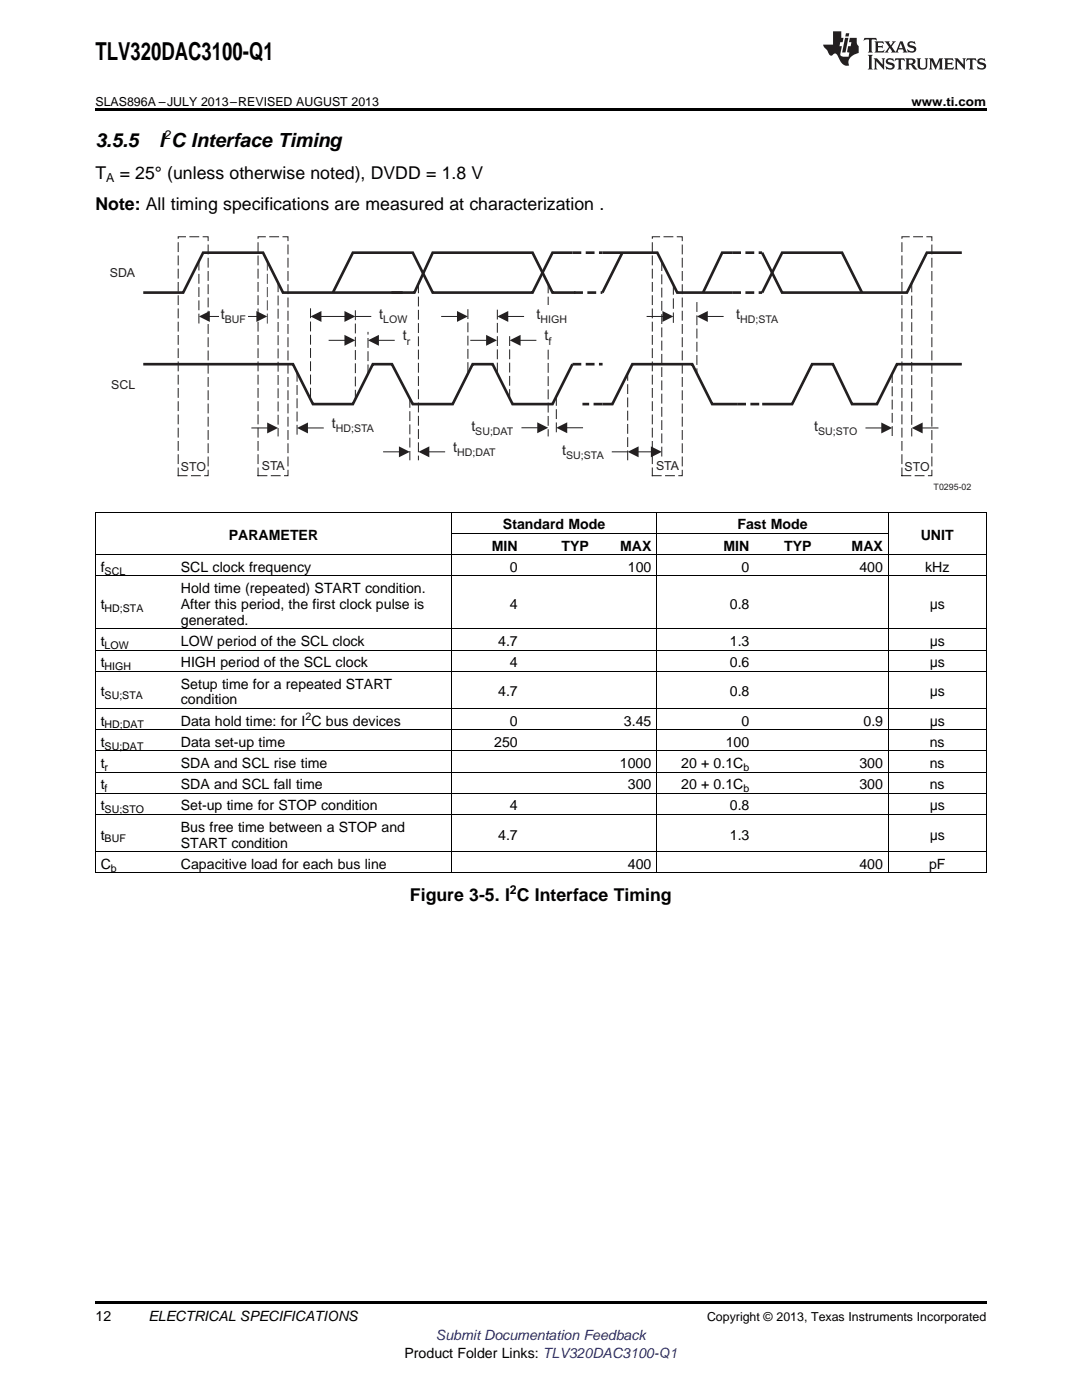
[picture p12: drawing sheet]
<svg xmlns="http://www.w3.org/2000/svg" width="216mm" height="279mm" viewBox="0 0 216 279" stroke-linecap="round" stroke-linejoin="round" font-family="sans-serif">
<path d="M19 259.7h177.8v.5h-177.8z" fill="#000"/>
<g fill="none" stroke="#000" stroke-width=".2">
<path d="M19 114.9h177.8M19 110.7h177.8M19 102.2h177.8M19.1 102.3v71.9M90.1 102.3v71.9M90.2 106.5h87.1M131 102.3v71.9M177.2 102.3v71.9M196.8 102.3v71.9M19 134h177.8M19 129.7h177.8M19 125.5h177.8"/>
<path d="M19 158.3h177.8M19 154.1h177.8M19 149.8h177.8M19 145.6h177.8M19 141.4h177.8M19 174.2h177.8M19 170h177.8M19 162.5h177.8"/>
</g>
<path d="M35.6 47.3h5.9v47.6h-5.9zM39.7 52.1v12.6M51.5 47.3h6v47.6h-6z" fill="none" stroke="#231f20" stroke-width=".2" stroke-dasharray="1.8 .9"/>
<path d="M53.3 52.1v12.6" fill="none" stroke="#231f20" stroke-width=".2" stroke-dasharray="1.5 .7"/>
<path d="M41.8 63.2h9.5" fill="none" stroke="#231f20" stroke-width=".2"/>
<g fill="#231f20">
<path d="M39.7 63.2l2.2-1.1v2.1z"/>
<path d="M51.2 62.1l2.1 1.1-2.1 1z"/>
</g>
<path d="M64 63.2h4.8" fill="none" stroke="#231f20" stroke-width=".2"/>
<g fill="#231f20">
<path d="M62 63.2l2.1-1.1v2.1z"/>
<path d="M68.7 62.1l2.2 1.1-2.2 1z"/>
</g>
<path d="M127.3 90.2h2.7" fill="none" stroke="#231f20" stroke-width=".2"/>
<g fill="#231f20">
<path d="M125.2 90.2l2.2-1.1v2.2z"/>
<path d="M129.9 89.1l2.2 1.1-2.2 1.1z"/>
</g>
<g fill="none" stroke="#231f20" stroke-width=".2" stroke-dasharray="1.8 .9">
<path d="M55.5 56.4v30.6M83.5 56.7v35.1M109.4 56.7v30.3M130.2 47.3h5.9v47.6h-5.9zM132.1 52.2v39.6M180 47.3h5.9v47.6h-5.9zM181.9 56.5v30.5M59.3 74.3v12.7M62 79.3v-17.7M70.9 79.7v-18.1M73.4 74.6v-8.3M81.8 79.5v12.3"/>
<path d="M93.4 74.1v-12.5M99.2 74.2v-12.6M101.7 79.5v-13.2M111 79.1v7.9M139.1 60.4v14M178 74.6v12.4M125.2 91.8v-17.2"/>
</g>
<path d="M134.4 56.8v7.9" fill="none" stroke="#231f20" stroke-width=".2" stroke-dasharray="1.9 .9"/>
<path d="M28.6 72.7h29.9l3.9 7.9h8l4-7.9h3.8l4.2 7.9h7.9l4-7.9h4l4 7.9h7.9l4-7.9M191.9 72.7h-12.9l-4 7.9h-5l-3.8-7.9h-4.2l-3.9 7.9h-6M120.2 80.6h2l4-7.9h11.9l4 7.9h5" fill="none" stroke="#231f20" stroke-width=".53"/>
<g fill="#fff">
<path d="M64.6 82.6h4.7v4.4h-4.7z"/>
<path d="M43.7 61h5.7v4.4h-5.7z"/>
<path d="M75.6 61h5.7v4.4h-5.7z"/>
<path d="M107 61h5.7v4.4h-5.7z"/>
<path d="M106.5 65.2h5.7v4.4h-5.7z"/>
<path d="M146.8 61h5.7v4.4h-5.7z"/>
</g>
<path d="M28.6 58.4h8l3.9-8h12l4 8h23.9M78.4 58.4h4.3l3.6-8h20l3.9 8h4.4M114.2 50.4h-4l-3.9 8h-20l-3.9-8h-12l-4 8M120.2 50.4h11l3.9 8h11M124.2 50.4l-4 8M146.1 50.4h-2l-3.8 8M152.1 50.4l4 8h24.9l3.9-8h7M152.1 58.4l4-8h11.9l4 8" fill="none" stroke="#231f20" stroke-width=".53"/>
<path d="M114.2 50.4h6M114.6 58.4h5.6M146.1 50.4h6M146.1 58.4h6M114.2 72.7h6M120.2 80.6h-4M147.1 80.6h5" fill="none" stroke="#231f20" stroke-width=".53" stroke-dasharray="1.8 .9" stroke-linecap="butt"/>
<path d="M70.9 63.2h3.2M75.5 67.9h3.3" fill="none" stroke="#231f20" stroke-width=".2"/>
<path d="M73.4 67.9l2.2-1.1v2.2z" fill="#231f20"/>
<path d="M61.3 85.4h3.3" fill="none" stroke="#231f20" stroke-width=".2"/>
<path d="M59.3 85.4l2.2-1.1v2.2z" fill="#231f20"/>
<path d="M85.6 90.2h3.2" fill="none" stroke="#231f20" stroke-width=".2"/>
<path d="M83.5 90.2l2.2-1.1v2.2z" fill="#231f20"/>
<path d="M113.1 85.4h3.2" fill="none" stroke="#231f20" stroke-width=".2"/>
<path d="M111 85.4l2.2-1.1v2.2z" fill="#231f20"/>
<path d="M184 85.4h3.3" fill="none" stroke="#231f20" stroke-width=".2"/>
<path d="M181.9 85.4l2.2-1.1v2.2z" fill="#231f20"/>
<path d="M101.3 63.2h3.3" fill="none" stroke="#231f20" stroke-width=".2"/>
<path d="M99.2 63.2l2.2-1.1v2.1z" fill="#231f20"/>
<path d="M141.1 63.2h3.3" fill="none" stroke="#231f20" stroke-width=".2"/>
<path d="M139.1 63.2l2.1-1.1v2.1z" fill="#231f20"/>
<path d="M65.6 67.9h3.2" fill="none" stroke="#231f20" stroke-width=".2"/>
<path d="M68.7 66.8l2.2 1.1-2.2 1.1z" fill="#231f20"/>
<path d="M50.2 85.4h3.2" fill="none" stroke="#231f20" stroke-width=".2"/>
<path d="M53.3 84.3l2.2 1.1-2.2 1.1z" fill="#231f20"/>
<path d="M76.4 90.2h3.3" fill="none" stroke="#231f20" stroke-width=".2"/>
<path d="M79.6 89.1l2.2 1.1-2.2 1.1z" fill="#231f20"/>
<path d="M104 85.4h3.3" fill="none" stroke="#231f20" stroke-width=".2"/>
<path d="M107.2 84.3l2.2 1.1-2.2 1.1z" fill="#231f20"/>
<path d="M172.7 85.4h3.3" fill="none" stroke="#231f20" stroke-width=".2"/>
<path d="M175.8 84.3l2.2 1.1-2.2 1.1z" fill="#231f20"/>
<path d="M93.8 67.9h3.3" fill="none" stroke="#231f20" stroke-width=".2"/>
<path d="M97 66.8l2.2 1.1-2.2 1.1z" fill="#231f20"/>
<path d="M88 63.2h3.3" fill="none" stroke="#231f20" stroke-width=".2"/>
<path d="M91.2 62.1l2.2 1.1-2.2 1z" fill="#231f20"/>
<path d="M129 63.2h3.3" fill="none" stroke="#231f20" stroke-width=".2"/>
<path d="M132.2 62.1l2.2 1.1-2.2 1z" fill="#231f20"/>
<path d="M103.8 67.9h3.2M122.1 90.2h3.1" fill="none" stroke="#231f20" stroke-width=".2"/>
<path d="M101.7 67.9l2.2-1.1v2.2z" fill="#231f20"/>
<path d="M19 21.6h177.8v.6h-177.8z" fill="#000"/>
<g fill="#231f20">
<path d="M172.5 7.6l-.1 .5 .4-.2h.6v.1v2.1l-.2 .4h.9l-.2-.4v-2.1l.1-.1h.5l.5 .2-.2-.5zM174.5 8.3l.2 .3v1.5l-.2 .4h1.8l.2-.6a1.04 1.04 0 0 1-1.3 .2v-.7h.6l.3 .2v-.6l-.3 .2h-.6v-.6l.8-.1 .4 .3-.2-.5zM176.5 8.3l.9 1.1-.9 1.1h.8l-.2-.2 .4-.7 .5 .7-.2 .2h1.5l-.2-.2 .2-.4h.9l.1 .4-.2 .2h1l-.3-.3-.7-1.9h-.5l-.9 2-.8-1 .9-1h-.8l.1 .3-.4 .5-.3-.6 .1-.2zM179.7 8.6l.4 1h-.7zM181.3 8.4a.63 .63 0 0 0-.2 .7 .63 .63 0 0 0 .6 .4l.6 .2 .1 .2a.75 .75 0 0 1-.7 .4 .75 .75 0 0 1-.6-.5l.1 .7 .1-.1a1.11 1.11 0 0 0 1.5-.6 1.13 1.13 0 0 0-1.2-.8l-.1-.4a1.04 1.04 0 0 1 1.2 .2l-.2-.5-.2 .1-.4-.2zM173.2 10.9l.2 .4v2.2l-.2 .4h1l-.3-.4v-2.2l.3-.4zM174.3 11.6l.3 .4v1.5l-.3 .4h.8l-.2-.4v-1.3l1.5 1.7v-1.9l.2-.4h-.7l.2 .4v.9l-1.1-1.3zM177 11.8a.62 .62 0 0 0-.2 .7 .62 .62 0 0 0 .6 .4l.6 .1 .1 .3a.76 .76 0 0 1-.7 .3 .76 .76 0 0 1-.7-.4l.2 .7 .1-.1a1.11 1.11 0 0 0 1.5-.6 1.13 1.13 0 0 0-1.2-.8l-.1-.4a1.04 1.04 0 0 1 1.2 .2l-.2-.6-.2 .1-.5-.1zM178.7 11.6l-.2 .6a.61 .61 0 0 1 .8-.3v1.6l-.2 .4h.9l-.2-.4v-1.6a.63 .63 0 0 1 .7 .3l-.1-.6zM180.6 11.6l.3 .4v1.5l-.3 .4h1l-.2-.2-.1-.8 .6 .2a.76 .76 0 0 0 1.2 .7l-1-1a.58 .58 0 0 0 .6-.5 .58 .58 0 0 0-.5-.6zM181.4 11.9h.1a.45 .45 0 0 1 .5 .1 .45 .45 0 0 1 .1 .5l-.8 .2zM182.9 11.6l.2 .2a2.17 2.17 0 0 0 .3 1.9 .99 .99 0 0 0 1.6-.6v-1.1l.2-.4h-.7l.2 .2a1.92 1.92 0 0 1-.2 1.8 .6 .6 0 0 1-.9-.5v-1.1l.2-.4zM185.4 11.6l.2 .4v1.5l-.2 .4h.7l-.2-.4v-1.4l.8 1.8 .8-1.8v1.4l-.2 .4h.9l-.2-.4v-1.5l.2-.4h-.8l-.6 1.5-.6-1.5zM188.4 11.6l.2 .4v1.5l-.2 .4h1.8l.1-.6a1.04 1.04 0 0 1-1.2 .1v-.6h.5l.4 .2v-.6l-.4 .2h-.5v-.7h.8l.3 .3-.1-.6zM190.5 11.6l.2 .4v1.5l-.2 .4h.7l-.2-.4v-1.3l1.5 1.7v-1.9l.2-.4h-.7l.2 .4v.9l-1.1-1.3zM192.9 11.6l-.1 .6a.61 .61 0 0 1 .7-.3l.1 1.6-.3 .4h1l-.3-.4 .1-1.6a.63 .63 0 0 1 .7 .3l-.1-.6zM195.2 11.8a.62 .62 0 0 0-.2 .7 .62 .62 0 0 0 .6 .4l.6 .1 .1 .3a.76 .76 0 0 1-.7 .3 .76 .76 0 0 1-.6-.4l.1 .7 .1-.1a1.11 1.11 0 0 0 1.6-.6 1.13 1.13 0 0 0-1.3-.8l-.1-.4a1.04 1.04 0 0 1 1.2 .2l-.1-.6-.2 .1-.5-.1z"/>
<path d="M166.2 6.3v2.6h-1.9v.4l.8 .9a.91 .91 0 0 0 1 .8 .56 .56 0 0 1 .5-.3 .56 .56 0 0 1 .5 .3l.4 .8a1.53 1.53 0 0 0 1.9 1.2 1.54 1.54 0 0 1 1-2.1l.9-.3v-1.4a1.52 1.52 0 0 1-.4-1.6h-1.3l-.2 .8h.5l-.2 .8h-.5l-.1 1v.2l.4 .1-.2 .8a1.93 1.93 0 0 1-1.6-.3l.3-1.8h-.5l.2-.8h.4l.2-.8h-.4v-1.3zM168.6 7.6l-.6 2.9h.7l.6-2.9zM168.8 6.6l-.1 .7h.6l.2-.7z"/>
</g>
<text font-size="4.9" x="19" y="12">TLV320DAC3100-Q1</text>
<g font-size="3.9">
<text x="19" y="29.3">3.5.5</text>
<text x="31.7" y="29.3">I C Interface Timing</text>
</g>
<g font-size="3.5">
<text x="19" y="35.6">T</text>
<text x="23.9" y="35.6">= 25° (unless otherwise noted), DVDD = 1.8 V</text>
<text x="19" y="42">Note: All timing specifications are measured at characterization .</text>
<text x="81.8" y="179.9">Figure 3-5. I C Interface Timing</text>
</g>
<g font-size="2.8" fill="#231f20">
<text x="44.1" y="63.7">t</text>
<text x="75.7" y="63.7">t</text>
<text x="107.1" y="63.7">t</text>
<text x="146.9" y="63.7">t</text>
<text x="80.4" y="67.9">t</text>
<text x="108.6" y="67.9">t</text>
<text x="66.2" y="85.4">t</text>
<text x="94.1" y="85.9">t</text>
<text x="162.5" y="86">t</text>
<text x="90.4" y="90.2">t</text>
<text x="112.2" y="90.7">t</text>
</g>
<g font-size="2.8">
<text x="45.6" y="107.8">PARAMETER</text>
<text x="100.4" y="105.7">Standard Mode</text>
<text x="147.1" y="105.7">Fast Mode</text>
<text x="183.7" y="107.8">UNIT</text>
<text x="98.1" y="109.9">MIN</text>
<text x="112" y="109.9">TYP</text>
<text x="123.7" y="109.9">MAX</text>
<text x="144.4" y="109.9">MIN</text>
<text x="156.5" y="109.9">TYP</text>
<text x="169.9" y="109.9">MAX</text>
<text x="20.1" y="114.1">f</text>
<text x="36.1" y="114.1">SCL clock frequency</text>
<text x="36.1" y="118.4">Hold time (repeated) START condition.</text>
<text x="101.7" y="114.1">0</text>
<text x="125.3" y="114.1">100</text>
<text x="148" y="114.1">0</text>
<text x="171.5" y="114.1">400</text>
<text x="184.6" y="114.1">kHz</text>
<text x="20.1" y="121.5">t</text>
<text x="36.1" y="121.5">After this period, the first clock pulse is</text>
<text x="36.1" y="124.7">generated.</text>
<text x="101.7" y="121.5">4</text>
<text x="145.6" y="121.5">0.8</text>
<text x="185.5" y="121.5">μs</text>
<text x="20.1" y="128.9">t</text>
<text x="36.1" y="128.9">LOW period of the SCL clock</text>
<text x="99.4" y="128.9">4.7</text>
<text x="145.6" y="128.9">1.3</text>
<text x="185.5" y="128.9">μs</text>
<text x="20.1" y="133.2">t</text>
<text x="36.1" y="133.2">HIGH period of the SCL clock</text>
<text x="36.1" y="137.4">Setup time for a repeated START</text>
<text x="101.7" y="133.2">4</text>
<text x="145.6" y="133.2">0.6</text>
<text x="185.5" y="133.2">μs</text>
<text x="20.1" y="139">t</text>
<text x="36.1" y="140.6">condition</text>
<text x="99.4" y="139">4.7</text>
<text x="145.6" y="139">0.8</text>
<text x="185.5" y="139">μs</text>
<text x="20.1" y="144.8">t</text>
<text x="20.1" y="149">t</text>
<text x="36.1" y="144.8">Data hold time: for I C bus devices</text>
<text x="36.1" y="149">Data set-up time</text>
<text x="98.6" y="149">250</text>
<text x="101.7" y="144.8">0</text>
<text x="124.5" y="144.8">3.45</text>
<text x="144.8" y="149">100</text>
<text x="148" y="144.8">0</text>
<text x="172.3" y="144.8">0.9</text>
<text x="185.5" y="144.8">μs</text>
<text x="185.5" y="149">ns</text>
<text x="20.1" y="153.3">t</text>
<text x="36.1" y="153.3">SDA and SCL rise time</text>
<text x="123.7" y="153.3">1000</text>
<text x="135.9" y="153.3">20 + 0.1C</text>
<text x="171.5" y="153.3">300</text>
<text x="185.5" y="153.3">ns</text>
<text x="20.1" y="157.5">t</text>
<text x="20.1" y="161.7">t</text>
<text x="36.1" y="157.5">SDA and SCL fall time</text>
<text x="36.1" y="161.7">Set-up time for STOP condition</text>
<text x="101.7" y="161.7">4</text>
<text x="125.3" y="157.5">300</text>
<text x="135.9" y="157.5">20 + 0.1C</text>
<text x="145.6" y="161.7">0.8</text>
<text x="171.5" y="157.5">300</text>
<text x="185.5" y="157.5">ns</text>
<text x="185.5" y="161.7">μs</text>
<text x="20.1" y="167.6">t</text>
<text x="36.1" y="166">Bus free time between a STOP and</text>
<text x="99.4" y="167.6">4.7</text>
<text x="145.6" y="167.6">1.3</text>
<text x="185.5" y="167.6">μs</text>
<text x="20.1" y="173.4">C</text>
<text x="36.1" y="169.2">START condition</text>
<text x="36.1" y="173.4">Capacitive load for each bus line</text>
<text x="125.3" y="173.4">400</text>
<text x="171.5" y="173.4">400</text>
<text x="185.4" y="173.4">pF</text>
<text x="19" y="263.6">12</text>
<text x="29.6" y="263.6">ELECTRICAL SPECIFICATIONS</text>
<text x="80.7" y="270.9">Product Folder Links: TLV320DAC3100-Q1</text>
</g>
<text font-size="2.8" fill="#00f" x="87" y="267.4">Submit Documentation Feedback</text>
<g font-size="2.5">
<text x="19" y="21.1">SLAS896A –JULY 2013–REVISED AUGUST 2013</text>
<text x="181.9" y="21.1">www.ti.com</text>
<text x="32.8" y="27.7">2</text>
<text x="21.2" y="36.3">A</text>
<text x="101.7" y="178.5">2</text>
<text x="141.1" y="263.6">Copyright © 2013, Texas Instruments Incorporated</text>
</g>
<g font-size="2.5" fill="#231f20">
<text x="21.9" y="55.3">SDA</text>
<text x="22.2" y="77.5">SCL</text>
<text x="36.1" y="93.9">STO</text>
<text x="52.2" y="93.9">STA</text>
<text x="130.9" y="93.9">STA</text>
<text x="180.5" y="93.9">STO</text>
</g>
<g font-size="2.1" fill="#231f20">
<text x="44.8" y="64.6">BUF</text>
<text x="76.5" y="64.6">LOW</text>
<text x="107.9" y="64.6">HIGH</text>
<text x="147.7" y="64.6">HD;STA</text>
<text x="81.1" y="68.8">r</text>
<text x="109.4" y="68.8">f</text>
<text x="67" y="86.3">HD;STA</text>
<text x="94.8" y="86.8">SU;DAT</text>
<text x="163.3" y="86.8">SU;STO</text>
<text x="91.2" y="91">HD;DAT</text>
<text x="113" y="91.6">SU;STA</text>
</g>
<g font-size="2.1">
<text x="20.9" y="114.7">SCL</text>
<text x="20.9" y="122.1">HD;STA</text>
<text x="20.9" y="129.5">LOW</text>
<text x="20.9" y="133.7">HIGH</text>
<text x="20.9" y="139.6">SU;STA</text>
<text x="61" y="143.7">2</text>
<text x="20.9" y="145.4">HD;DAT</text>
<text x="20.9" y="149.6">SU;DAT</text>
<text x="20.9" y="153.8">r</text>
<text x="148.3" y="153.8">b</text>
<text x="20.9" y="158.1">f</text>
<text x="148.3" y="158.1">b</text>
<text x="20.9" y="162.3">SU;STO</text>
<text x="20.9" y="168.1">BUF</text>
<text x="22.1" y="174">b</text>
</g>
<text font-size="1.8" fill="#231f20" x="186.3" y="97.8">T0295-02</text>
</svg>
